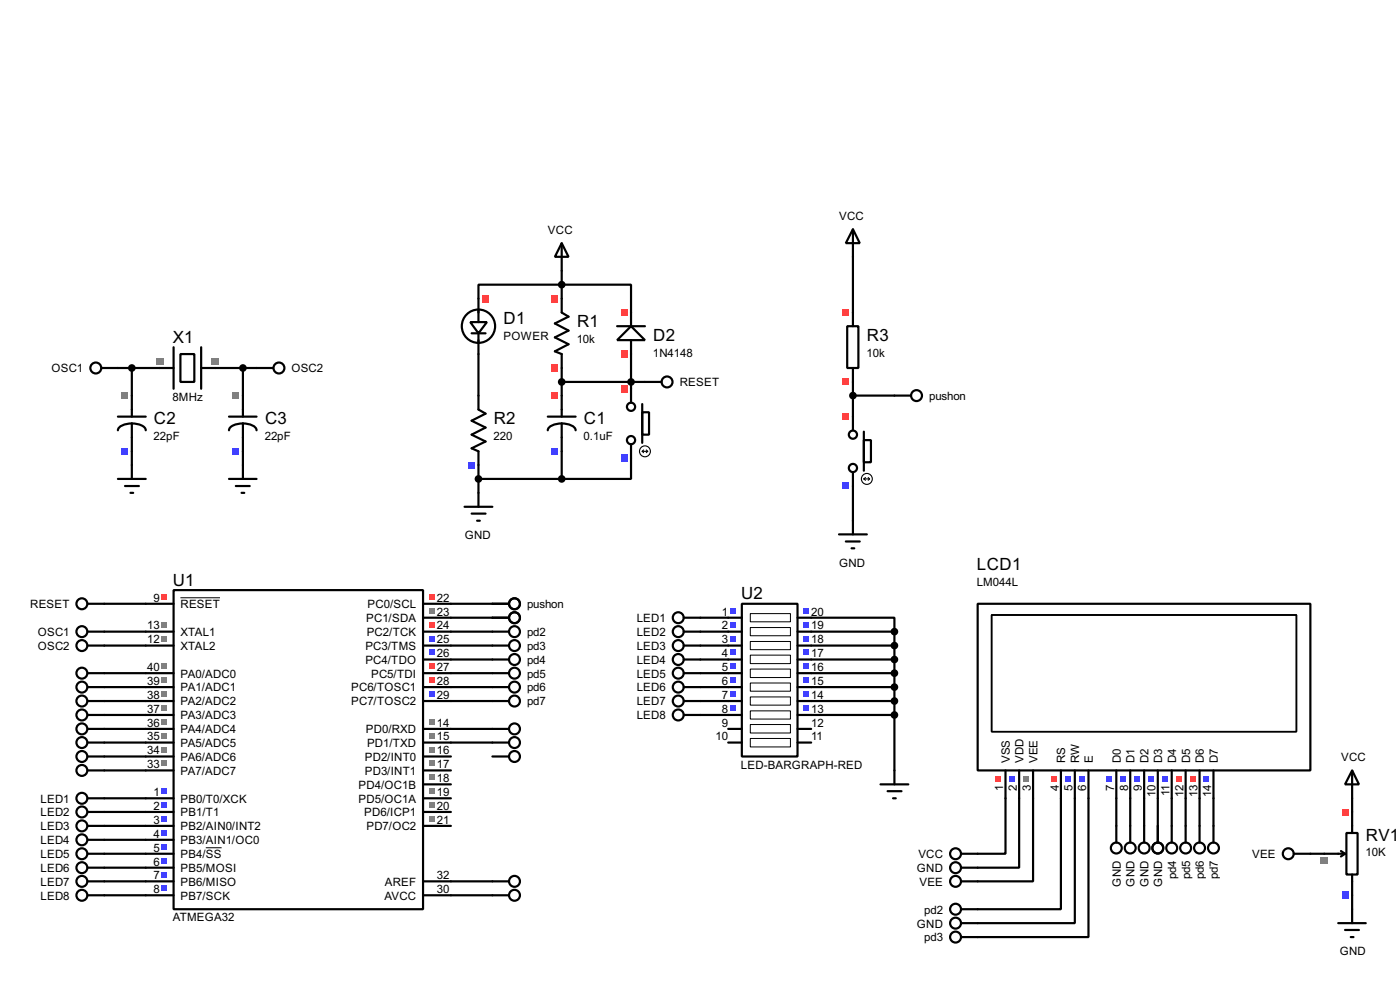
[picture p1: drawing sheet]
<svg xmlns="http://www.w3.org/2000/svg" width="256mm" height="180mm" viewBox="0 0 256 180" stroke-linecap="round" stroke-linejoin="round" font-family="sans-serif">
<g fill="none" stroke="#000" stroke-width=".4">
<path d="M87.7 54.7v-2.6h27.9v5.1M102.9 49.6v5.1M156.3 47v10.2M21.6 67.4h7.7M24.2 67.4v5M39.4 67.4h7.6M44.5 67.4v5M87.7 64.8v7.6M102.9 67.4v5M102.9 69.9h15.3M115.6 64.8v6.4M156.3 69.9v6.4"/>
<path d="M156.3 72.4h7.6M24.2 82.6v2.5M44.5 82.6v2.5M87.7 85.1v5.1M87.7 87.7h15.2M102.9 82.6v5.1M115.6 83.9v3.8h-12.7M156.3 89v6.3M19.1 110.5h12.7M19.1 115.6h12.7M19.1 118.2h12.7M31.8 108h45.7v58.4h-45.7z"/>
<path d="M77.5 110.5h12.7M77.5 115.6h12.7M77.5 118.2h12.7M77.5 113.1h12.7M128.3 115.6h5.1M128.3 118.2h5.1M128.3 113.1h5.1M148.6 113.1h15.3v2.5M148.6 115.6h15.3M148.6 118.2h15.3M163.9 115.6v25.4M19.1 123.2h12.7"/>
<path d="M19.1 125.8h12.7M19.1 128.3h12.7M19.1 130.9h12.7M19.1 133.4h12.7M19.1 135.9h12.7M19.1 138.5h12.7M77.5 123.2h12.7M77.5 125.8h12.7M77.5 128.3h12.7M77.5 133.4h12.7M77.5 135.9h12.7M77.5 138.5h5.1"/>
<path d="M77.5 120.7h12.7M128.3 123.2h5.1M128.3 125.8h5.1M128.3 128.3h5.1M128.3 130.9h5.1M128.3 120.7h5.1M148.6 123.2h15.3M148.6 125.8h15.3M148.6 128.3h15.3M148.6 130.9h15.3M148.6 120.7h15.3M19.1 141h12.7"/>
<path d="M19.1 146.1h12.7M19.1 148.6h12.7M19.1 151.2h12.7M19.1 153.7h12.7M19.1 156.3h12.7M19.1 158.8h12.7M77.5 141h5.1M77.5 146.1h5.1M77.5 148.6h5.1M77.5 151.2h5.1M77.5 143.6h5.1M184.2 146.1v10.2h-5.1"/>
<path d="M186.7 146.1v12.7h-7.6M189.3 146.1v15.2h-10.2M194.4 146.1v20.3h-15.3M196.9 146.1v22.9h-17.8M199.4 146.1v25.4h-20.3M204.5 146.1v5.1M207.1 146.1v5.1M209.6 146.1v5.1M212.1 146.1v5.1M214.7 146.1v5.1M217.2 146.1v5.1M219.8 146.1v5.1"/>
<path d="M222.3 146.1v5.1M240.1 156.3h2.5M247.7 146.1v2.5M19.1 161.3h12.7M19.1 163.9h12.7M77.5 161.3h12.7M77.5 163.9h12.7M247.7 163.9v2.5"/>
</g>
<path d="M33.1 109.4h7.2M37.7 155.2h2.9" fill="none" stroke="#000" stroke-width=".18"/>
<g fill="#4040ff">
<path d="M29.6 144.3h1.1v1h-1.1z"/>
<path d="M29.6 146.9h1.1v1h-1.1z"/>
<path d="M29.6 149.4h1.1v1h-1.1z"/>
<path d="M29.6 151.9h1.1v1.1h-1.1z"/>
<path d="M29.6 154.5h1.1v1h-1.1z"/>
<path d="M29.6 157h1.1v1h-1.1z"/>
<path d="M29.6 159.6h1.1v1h-1.1z"/>
<path d="M29.6 162.1h1.1v1h-1.1z"/>
</g>
<path d="M29.6 108.8h1.1v1h-1.1z" fill="#ff4040"/>
<g fill="#808080">
<path d="M29.6 116.4h1.1v1h-1.1z"/>
<path d="M29.6 113.8h1.1v1.1h-1.1z"/>
<path d="M78.7 131.6h1v1h-1z"/>
<path d="M78.7 134.2h1v1h-1z"/>
<path d="M78.7 136.7h1v1h-1z"/>
<path d="M78.7 139.2h1v1.1h-1z"/>
<path d="M78.7 141.8h1v1h-1z"/>
<path d="M78.7 144.3h1v1h-1z"/>
<path d="M78.7 146.9h1v1h-1z"/>
<path d="M78.7 149.4h1v1h-1z"/>
</g>
<path d="M78.7 108.8h1v1h-1z" fill="#ff4040"/>
<path d="M78.7 111.3h1v1h-1z" fill="#808080"/>
<path d="M78.7 113.8h1v1.1h-1z" fill="#ff4040"/>
<g fill="#4040ff">
<path d="M78.7 116.4h1v1h-1z"/>
<path d="M78.7 118.9h1v1h-1z"/>
</g>
<g fill="#ff4040">
<path d="M78.7 121.5h1v1h-1z"/>
<path d="M78.7 124h1v1h-1z"/>
</g>
<path d="M78.7 126.5h1v1.1h-1z" fill="#4040ff"/>
<g fill="#808080">
<path d="M29.6 139.2h1.1v1.1h-1.1z"/>
<path d="M29.6 136.7h1.1v1h-1.1z"/>
<path d="M29.6 134.2h1.1v1h-1.1z"/>
<path d="M29.6 131.6h1.1v1h-1.1z"/>
<path d="M29.6 129.1h1.1v1h-1.1z"/>
<path d="M29.6 126.5h1.1v1.1h-1.1z"/>
<path d="M29.6 124h1.1v1h-1.1z"/>
<path d="M29.6 121.5h1.1v1h-1.1z"/>
</g>
<g fill="none" stroke="#000" stroke-width=".4">
<path d="M16.1 110.5h3M16.1 115.6h3M16.1 118.2h3M90.2 110.5h3.1M90.2 115.6h3.1M90.2 118.2h3.1M90.2 113.1h3.1M133.4 115.6h2.5M133.4 118.2h2.5M133.4 113.1h2.5M135.9 110.5h10.2v28h-10.2zM146.1 115.6h2.5"/>
<path d="M146.1 118.2h2.5M146.1 113.1h2.5M16.1 123.2h3M16.1 125.8h3M16.1 128.3h3M16.1 130.9h3M16.1 133.4h3M16.1 135.9h3M16.1 138.5h3M90.2 123.2h3.1M90.2 125.8h3.1M90.2 128.3h3.1"/>
<path d="M90.2 133.4h3.1M90.2 135.9h3.1M90.2 120.7h3.1M133.4 123.2h2.5M133.4 125.8h2.5M133.4 128.3h2.5M133.4 130.9h2.5M133.4 133.4h2.5M133.4 135.9h2.5M133.4 120.7h2.5M146.1 123.2h2.5M146.1 125.8h2.5"/>
<path d="M146.1 128.3h2.5M146.1 130.9h2.5M146.1 133.4h2.5M146.1 135.9h2.5M146.1 120.7h2.5M16.1 141h3M16.1 146.1h3M16.1 148.6h3M16.1 151.2h3M16.1 153.7h3M16.1 156.3h3M16.1 158.8h3"/>
<path d="M16.1 161.3h3M16.1 163.9h3M90.2 161.3h3.1M90.2 163.9h3.1"/>
<circle cx="15" cy="118.2" r="1"/>
<circle cx="15" cy="110.5" r="1"/>
<circle cx="15" cy="115.6" r="1"/>
<circle cx="94.2" cy="113.1" r="1"/>
<circle cx="94.2" cy="118.2" r="1"/>
<circle cx="94.2" cy="115.6" r="1"/>
<circle cx="94.2" cy="110.5" r="1"/>
<circle cx="15" cy="133.4" r="1"/>
<circle cx="15" cy="138.5" r="1"/>
<circle cx="15" cy="128.3" r="1"/>
<circle cx="15" cy="135.9" r="1"/>
<circle cx="15" cy="130.9" r="1"/>
<circle cx="15" cy="123.2" r="1"/>
<circle cx="15" cy="125.8" r="1"/>
<circle cx="94.2" cy="133.4" r="1"/>
<circle cx="94.2" cy="123.2" r="1"/>
<circle cx="94.2" cy="128.3" r="1"/>
<circle cx="94.2" cy="120.7" r="1"/>
<circle cx="94.2" cy="135.9" r="1"/>
<circle cx="94.2" cy="125.8" r="1"/>
<circle cx="15" cy="153.7" r="1"/>
<circle cx="15" cy="141" r="1"/>
<circle cx="15" cy="156.3" r="1"/>
<circle cx="15" cy="151.2" r="1"/>
<circle cx="15" cy="148.6" r="1"/>
<circle cx="15" cy="158.8" r="1"/>
<circle cx="15" cy="146.1" r="1"/>
<circle cx="15" cy="163.9" r="1"/>
<circle cx="15" cy="161.3" r="1"/>
<circle cx="94.2" cy="163.9" r="1"/>
<circle cx="94.2" cy="161.3" r="1"/>
</g>
<path d="M137.5 112.3h7.3v1.5h-7.3zM137.5 114.9h7.3v1.5h-7.3zM137.5 117.4h7.3v1.5h-7.3zM137.5 119.9h7.3v1.6h-7.3zM137.5 122.5h7.3v1.5h-7.3zM137.5 125h7.3v1.5h-7.3zM137.5 127.6h7.3v1.5h-7.3zM137.5 130.1h7.3v1.5h-7.3zM137.5 132.6h7.3v1.6h-7.3zM137.5 135.2h7.3v1.5h-7.3z" fill="none" stroke="#000" stroke-width=".18"/>
<g fill="#4040ff">
<path d="M133.8 111.3h1v1h-1z"/>
<path d="M133.8 113.8h1v1.1h-1z"/>
<path d="M133.8 116.4h1v1h-1z"/>
<path d="M133.8 118.9h1v1h-1z"/>
<path d="M133.8 121.5h1v1h-1z"/>
<path d="M133.8 124h1v1h-1z"/>
<path d="M133.8 126.5h1v1.1h-1z"/>
<path d="M133.8 129.1h1v1h-1z"/>
<path d="M147.2 111.3h1.1v1h-1.1z"/>
<path d="M147.2 113.8h1.1v1.1h-1.1z"/>
<path d="M147.2 116.4h1.1v1h-1.1z"/>
<path d="M147.2 118.9h1.1v1h-1.1z"/>
<path d="M147.2 121.5h1.1v1h-1.1z"/>
<path d="M147.2 124h1.1v1h-1.1z"/>
<path d="M147.2 126.5h1.1v1.1h-1.1z"/>
<path d="M147.2 129.1h1.1v1h-1.1z"/>
</g>
<path d="M102.9 54.7v2.5l1.3 .8-2.5 1.2 2.5 1.3-2.5 1.3 2.5 1.2-2.5 1.3 1.2 .5v2.6M161.3 143.6h5.1M162.6 144.8h2.6M163.6 146.1h.5M163.9 141v2.6" fill="none" stroke="#000" stroke-width=".4"/>
<g fill="#000" stroke="#000" stroke-width=".4">
<circle cx="163.8" cy="115.6" r=".5"/>
<circle cx="163.8" cy="118.2" r=".5"/>
<circle cx="163.8" cy="120.7" r=".5"/>
<circle cx="163.8" cy="123.2" r=".5"/>
<circle cx="163.8" cy="130.9" r=".5"/>
<circle cx="163.8" cy="125.8" r=".5"/>
<circle cx="163.8" cy="128.3" r=".5"/>
</g>
<g fill="#ff4040">
<path d="M101 54h1.3v1.3h-1.3z"/>
<path d="M101 66.7h1.3v1.3h-1.3z"/>
</g>
<path d="M87.7 72.4v2.6l1.3 .7-2.6 1.3 2.6 1.3-2.6 1.3 2.6 1.2-2.6 1.3 1.3 .5v2.5" fill="none" stroke="#000" stroke-width=".4"/>
<path d="M85.8 84.5h1.2v1.3h-1.2z" fill="#4040ff"/>
<path d="M100.4 76.3h5.1M102.9 77.5a3.3 3.3 0 0 1 2.4 .9l.2 .4M102.9 77.5a3.3 3.3 0 0 0-2.4 .9l-.1 .4M102.9 72.4v3.9M102.9 77.5v5.1" fill="none" stroke="#000" stroke-width=".4"/>
<path d="M101 82h1.3v1.2h-1.3z" fill="#4040ff"/>
<path d="M101 71.8h1.3v1.3h-1.3z" fill="#ff4040"/>
<g fill="none" stroke="#000" stroke-width=".4">
<path d="M115.6 71.2v2.5M117.7 75.5h1.2v4.1h-1.2zM117.7 74v7.1M115.6 81.3v2.6"/>
<circle cx="115.6" cy="74.5" r=".75"/>
<circle cx="115.6" cy="80.6" r=".75"/>
</g>
<g fill="none" stroke="#000" stroke-width=".2">
<path d="M117.7 82.6h1M117.7 82.6l.2 .3M117.9 82.4l-.2 .2M118.4 82.4l.3 .2M118.7 82.6l-.3 .3"/>
<circle cx="118.1" cy="82.6" r="1"/>
</g>
<path d="M113.7 70.5h1.3v1.3h-1.3z" fill="#ff4040"/>
<path d="M113.7 83.2h1.3v1.3h-1.3z" fill="#4040ff"/>
<g fill="#000" stroke="#000" stroke-width=".4">
<circle cx="102.9" cy="69.9" r=".5"/>
<circle cx="102.9" cy="87.7" r=".5"/>
</g>
<path d="M113.1 59.7h5.1M115.6 59.7l2.6 2.6h-5.1zM115.6 57.2v2.5M115.6 62.3v2.5" fill="none" stroke="#000" stroke-width=".4"/>
<g fill="#ff4040">
<path d="M113.7 64.2h1.3v1.3h-1.3z"/>
<path d="M113.7 56.6h1.3v1.2h-1.3z"/>
</g>
<circle cx="115.6" cy="69.9" r=".5" fill="#000" stroke="#000" stroke-width=".4"/>
<g fill="none" stroke="#000" stroke-width=".4">
<path d="M86.2 59h3l-1.5 2zM87.7 54.7v4.3M86.4 61h2.6M87.7 61v3.8"/>
<circle cx="87.6" cy="59.7" r="3.1"/>
</g>
<path d="M88.3 54h1.3v1.3h-1.3z" fill="#ff4040"/>
<g fill="#000" stroke="#000" stroke-width=".4">
<circle cx="102.9" cy="52.1" r=".5"/>
<circle cx="87.6" cy="87.7" r=".5"/>
</g>
<g fill="none" stroke="#000" stroke-width=".4">
<path d="M29.3 67.4h2.5M31.8 63.6v7.6M33.1 64.8h2.5v5.1h-2.5zM36.9 63.6v7.6M36.9 67.4h2.5M118.2 69.9h3M85.1 92.8h5.1M86.4 94h2.6M87.4 95.3h.5M87.7 90.2v2.6"/>
<circle cx="122.2" cy="69.9" r="1"/>
</g>
<g fill="#808080">
<path d="M28.6 65.5h1.3v1.2h-1.3z"/>
<path d="M38.8 65.5h1.3v1.2h-1.3z"/>
</g>
<path d="M21.6 76.3h5.1M24.2 77.5a3.2 3.2 0 0 1 2.4 .9l.1 .4M24.2 77.5a3.3 3.3 0 0 0-2.5 .9l-.1 .4M24.2 72.4v3.9M24.2 77.5v5.1" fill="none" stroke="#000" stroke-width=".4"/>
<path d="M22.3 82h1.2v1.2h-1.2z" fill="#4040ff"/>
<path d="M22.3 71.8h1.2v1.3h-1.2z" fill="#808080"/>
<path d="M42 76.3h5M44.5 77.5a2.27 2.27 0 0 1 2.5 1.3M44.5 77.5a3.2 3.2 0 0 0-2.5 .9v.4M44.5 72.4v3.9M44.5 77.5v5.1" fill="none" stroke="#000" stroke-width=".4"/>
<path d="M42.6 82h1.3v1.2h-1.3z" fill="#4040ff"/>
<path d="M42.6 71.8h1.3v1.3h-1.3z" fill="#808080"/>
<g fill="none" stroke="#000" stroke-width=".4">
<path d="M18.6 67.4h3M47 67.4h3.1M21.6 87.7h5.1M22.9 89h2.6M23.9 90.2h.5M24.2 85.1v2.6M42 87.7h5M43.2 89h2.6M44.3 90.2h.5M44.5 85.1v2.6M179.1 110.5h61v30.5h-61zM184.2 141v5.1"/>
<path d="M186.7 141v5.1M189.3 141v5.1M194.4 141v5.1M196.9 141v5.1M199.4 141v5.1M204.5 141v5.1M207.1 141v5.1M209.6 141v5.1M212.1 141v5.1M214.7 141v5.1M217.2 141v5.1M219.8 141v5.1"/>
<path d="M222.3 141v5.1"/>
<circle cx="17.5" cy="67.4" r="1"/>
<circle cx="51.1" cy="67.4" r="1"/>
</g>
<g fill="#000" stroke="#000" stroke-width=".4">
<circle cx="24.1" cy="67.4" r=".5"/>
<circle cx="44.5" cy="67.4" r=".5"/>
</g>
<path d="M181.7 112.6h55.8v21.3h-55.8z" fill="none" stroke="#000" stroke-width=".25"/>
<path d="M220.5 142.2h1v1h-1z" fill="#4040ff"/>
<g fill="#ff4040">
<path d="M218 142.2h1v1h-1z"/>
<path d="M215.4 142.2h1.1v1h-1.1z"/>
</g>
<g fill="#4040ff">
<path d="M212.9 142.2h1v1h-1z"/>
<path d="M210.4 142.2h1v1h-1z"/>
<path d="M207.8 142.2h1v1h-1z"/>
<path d="M205.3 142.2h1v1h-1z"/>
<path d="M202.7 142.2h1.1v1h-1.1z"/>
<path d="M197.7 142.2h1v1h-1z"/>
<path d="M195.1 142.2h1v1h-1z"/>
</g>
<g fill="#ff4040">
<path d="M192.6 142.2h1v1h-1z"/>
<path d="M182.4 142.2h1v1h-1z"/>
</g>
<path d="M185 142.2h1v1h-1z" fill="#4040ff"/>
<path d="M187.5 142.2h1v1h-1z" fill="#808080"/>
<g fill="none" stroke="#000" stroke-width=".4">
<path d="M102.9 44.5l1.3 2.5h-2.5zM102.9 44.5v5.1M155.2 59.7h2.1v7.7h-2.1zM156.3 57.2v2.5M156.3 67.4v2.5M163.9 72.4h3M125.3 113.1h3M125.3 115.6h3M125.3 118.2h3M125.3 120.7h3M125.3 123.2h3M125.3 125.8h3"/>
<path d="M125.3 128.3h3M125.3 130.9h3M176.1 156.3h3M176.1 158.8h3M204.5 151.2v3M207.1 151.2v3M209.6 151.2v3M212.1 151.2v3M214.7 151.2v3M217.2 151.2v3M219.8 151.2v3M222.3 151.2v3"/>
<path d="M176.1 161.3h3M176.1 166.4h3M176.1 169h3M176.1 171.5h3"/>
<circle cx="167.9" cy="72.4" r="1"/>
<circle cx="124.2" cy="118.2" r="1"/>
<circle cx="124.2" cy="113.1" r="1"/>
<circle cx="124.2" cy="115.6" r="1"/>
<circle cx="124.2" cy="130.9" r="1"/>
<circle cx="124.2" cy="123.2" r="1"/>
<circle cx="124.2" cy="125.8" r="1"/>
<circle cx="124.2" cy="120.7" r="1"/>
<circle cx="124.2" cy="128.3" r="1"/>
<circle cx="175" cy="158.8" r="1"/>
<circle cx="175" cy="156.3" r="1"/>
<circle cx="204.5" cy="155.2" r="1"/>
<circle cx="207" cy="155.2" r="1"/>
<circle cx="209.6" cy="155.2" r="1"/>
<circle cx="212.1" cy="155.2" r="1"/>
<circle cx="214.6" cy="155.2" r="1"/>
<circle cx="217.2" cy="155.2" r="1"/>
<circle cx="219.7" cy="155.2" r="1"/>
<circle cx="222.3" cy="155.2" r="1"/>
<circle cx="175" cy="171.5" r="1"/>
<circle cx="175" cy="169" r="1"/>
<circle cx="175" cy="166.4" r="1"/>
<circle cx="175" cy="161.3" r="1"/>
</g>
<g fill="#ff4040">
<path d="M154.4 69.3h1.2v1.2h-1.2z"/>
<path d="M154.4 56.6h1.2v1.2h-1.2z"/>
</g>
<g fill="none" stroke="#000" stroke-width=".4">
<path d="M156.3 76.3v2.5M158.3 79v7.2M153.7 97.8h5.1M155 99.1h2.5M156.3 86.4v2.6M156.3 95.3v2.5M158.3 80.6h1.3v4h-1.3zM156 100.4h.5"/>
<circle cx="156.2" cy="79.6" r=".75"/>
<circle cx="156.2" cy="85.7" r=".75"/>
</g>
<g fill="none" stroke="#000" stroke-width=".2">
<path d="M158.3 87.7h1M158.3 87.7l.3 .2M158.6 87.4l-.3 .3M159.1 87.4l.2 .3M159.3 87.7l-.2 .2"/>
<circle cx="158.8" cy="87.7" r="1"/>
</g>
<path d="M154.4 75.6h1.2v1.3h-1.2z" fill="#ff4040"/>
<path d="M154.4 88.3h1.2v1.3h-1.2z" fill="#4040ff"/>
<path d="M156.3 42l1.2 2.5h-2.5zM156.3 42v5M242.6 156.3h3.8M245.7 155.8l.7 .5M246.4 156.3l-.7 .5M246.7 152.5h2v7.6h-2zM247.7 148.6v3.9M247.7 160.1v3.8" fill="none" stroke="#000" stroke-width=".4"/>
<circle cx="156.2" cy="72.4" r=".5" fill="#000" stroke="#000" stroke-width=".4"/>
<path d="M245.8 163.2h1.3v1.3h-1.3z" fill="#4040ff"/>
<path d="M245.8 148h1.3v1.3h-1.3z" fill="#ff4040"/>
<path d="M242 156.9h1.3v1.3h-1.3z" fill="#808080"/>
<g fill="none" stroke="#000" stroke-width=".4">
<path d="M90.2 110.5h3.1M90.2 113.1h3.1M90.2 138.5h3.1M237 156.3h3.1M247.7 141l1.3 2.6h-2.6zM247.7 141v5.1M245.2 169h5M246.4 170.2h2.6M247.5 171.5h.5M247.7 166.4v2.6"/>
<circle cx="94.2" cy="113.1" r="1"/>
<circle cx="94.2" cy="110.5" r="1"/>
<circle cx="94.2" cy="138.5" r="1"/>
<circle cx="236" cy="156.3" r="1"/>
</g>
<g font-size="3.5">
<text x="92.3" y="59.3">D1</text>
<text x="105.7" y="59.9">R1</text>
<text x="31.7" y="62.8">X1</text>
<text x="119.7" y="62.4">D2</text>
<text x="158.8" y="62.4">R3</text>
<text x="28.2" y="77.6">C2</text>
<text x="48.6" y="77.6">C3</text>
<text x="90.5" y="77.6">R2</text>
<text x="107" y="77.6">C1</text>
<text x="31.7" y="107.2">U1</text>
<text x="179" y="104.4">LCD1</text>
<text x="135.8" y="109.7">U2</text>
<text x="250.2" y="153.9">RV1</text>
</g>
<g font-size="2.4">
<text x="153.7" y="40.2">VCC</text>
<text x="100.4" y="42.7">VCC</text>
<text x="92.2" y="62.3">POWER</text>
<text x="105.7" y="62.8">10k</text>
<text x="119.6" y="65.4">1N4148</text>
<text x="158.8" y="65.4">10k</text>
<text x="9.4" y="68.1">OSC1</text>
<text x="53.4" y="68.1">OSC2</text>
<text x="124.5" y="70.7">RESET</text>
<text x="31.6" y="73.4">8MHz</text>
<text x="170.2" y="73.2">pushon</text>
<text x="28.2" y="80.6">22pF</text>
<text x="48.5" y="80.6">22pF</text>
<text x="90.4" y="80.6">220</text>
<text x="106.9" y="80.6">0.1uF</text>
<text x="85.1" y="98.6">GND</text>
<text x="153.7" y="103.7">GND</text>
<text x="178.9" y="107.3">LM044L</text>
<text x="5.5" y="111.3">RESET</text>
<text x="28.1" y="110.1">9</text>
<text x="33.1" y="111.3">RESET</text>
<text x="67.1" y="113.9">PC1/SDA</text>
<text x="67.3" y="111.3">PC0/SCL</text>
<text x="80.1" y="110.1">22</text>
<text x="80.1" y="112.7">23</text>
<text x="96.6" y="111.3">pushon</text>
<text x="116.6" y="113.9">LED1</text>
<text x="132.3" y="112.7">1</text>
<text x="148.6" y="112.7">20</text>
<text x="6.9" y="116.4">OSC1</text>
<text x="6.9" y="119">OSC2</text>
<text x="27" y="117.8">12</text>
<text x="27" y="115.2">13</text>
<text x="33.1" y="119">XTAL2</text>
<text x="33.1" y="116.4">XTAL1</text>
<text x="66.9" y="119">PC3/TMS</text>
<text x="67.2" y="116.4">PC2/TCK</text>
<text x="80.1" y="115.2">24</text>
<text x="80.1" y="117.8">25</text>
<text x="96.6" y="116.4">pd2</text>
<text x="96.6" y="119">pd3</text>
<text x="116.6" y="116.4">LED2</text>
<text x="116.6" y="119">LED3</text>
<text x="132.3" y="115.2">2</text>
<text x="132.3" y="117.8">3</text>
<text x="148.6" y="115.2">19</text>
<text x="148.6" y="117.8">18</text>
<text x="27" y="125.4">39</text>
<text x="27" y="122.8">40</text>
<text x="33.1" y="124">PA0/ADC0</text>
<text x="66.9" y="121.5">PC4/TDO</text>
<text x="68" y="124">PC5/TDI</text>
<text x="80.1" y="120.3">26</text>
<text x="80.1" y="122.8">27</text>
<text x="80.1" y="125.4">28</text>
<text x="96.6" y="121.5">pd4</text>
<text x="96.6" y="124">pd5</text>
<text x="116.6" y="121.5">LED4</text>
<text x="116.6" y="124">LED5</text>
<text x="132.3" y="120.3">4</text>
<text x="132.3" y="122.8">5</text>
<text x="132.3" y="125.4">6</text>
<text x="148.6" y="120.3">17</text>
<text x="148.6" y="122.8">16</text>
<text x="148.6" y="125.4">15</text>
<text x="27" y="130.5">37</text>
<text x="27" y="127.9">38</text>
<text x="33.1" y="131.7">PA3/ADC3</text>
<text x="33.1" y="129.1">PA2/ADC2</text>
<text x="33.1" y="126.6">PA1/ADC1</text>
<text x="64.3" y="126.6">PC6/TOSC1</text>
<text x="64.3" y="129.1">PC7/TOSC2</text>
<text x="80.1" y="127.9">29</text>
<text x="96.6" y="126.6">pd6</text>
<text x="96.6" y="129.1">pd7</text>
<text x="116.6" y="126.6">LED6</text>
<text x="116.6" y="129.1">LED7</text>
<text x="116.6" y="131.7">LED8</text>
<text x="132.3" y="127.9">7</text>
<text x="132.3" y="130.5">8</text>
<text x="148.6" y="127.9">14</text>
<text x="148.6" y="130.5">13</text>
<text x="27" y="135.5">35</text>
<text x="27" y="133">36</text>
<text x="33.1" y="136.7">PA5/ADC5</text>
<text x="33.1" y="134.2">PA4/ADC4</text>
<text x="67" y="134.2">PD0/RXD</text>
<text x="67.2" y="136.7">PD1/TXD</text>
<text x="80.1" y="133">14</text>
<text x="80.1" y="135.5">15</text>
<text x="131.1" y="135.5">10</text>
<text x="132.3" y="133">9</text>
<text x="148.6" y="133">12</text>
<text x="148.6" y="135.5">11</text>
<text x="27" y="140.6">33</text>
<text x="27" y="138.1">34</text>
<text x="33.1" y="141.8">PA7/ADC7</text>
<text x="33.1" y="139.3">PA6/ADC6</text>
<text x="66.8" y="139.3">PD2/INT0</text>
<text x="66.8" y="141.8">PD3/INT1</text>
<text x="80.1" y="138.1">16</text>
<text x="80.1" y="140.6">17</text>
<text x="80.1" y="143.2">18</text>
<text x="135.7" y="140.7">LED-BARGRAPH-RED</text>
<text x="185" y="139.7" transform="rotate(-90 185 139.7)">VSS</text>
<text x="187.5" y="139.7" transform="rotate(-90 187.5 139.7)">VDD</text>
<text x="190.1" y="139.7" transform="rotate(-90 190.1 139.7)">VEE</text>
<text x="195.2" y="139.7" transform="rotate(-90 195.2 139.7)">RS</text>
<text x="197.7" y="139.7" transform="rotate(-90 197.7 139.7)">RW</text>
<text x="200.2" y="139.7" transform="rotate(-90 200.2 139.7)">E</text>
<text x="205.3" y="139.7" transform="rotate(-90 205.3 139.7)">D0</text>
<text x="207.9" y="139.7" transform="rotate(-90 207.9 139.7)">D1</text>
<text x="210.4" y="139.7" transform="rotate(-90 210.4 139.7)">D2</text>
<text x="212.9" y="139.7" transform="rotate(-90 212.9 139.7)">D3</text>
<text x="215.5" y="139.7" transform="rotate(-90 215.5 139.7)">D4</text>
<text x="218" y="139.7" transform="rotate(-90 218 139.7)">D5</text>
<text x="220.6" y="139.7" transform="rotate(-90 220.6 139.7)">D6</text>
<text x="223.1" y="139.7" transform="rotate(-90 223.1 139.7)">D7</text>
<text x="245.7" y="139.3">VCC</text>
<text x="7.4" y="146.9">LED1</text>
<text x="7.4" y="149.4">LED2</text>
<text x="28.1" y="145.7">1</text>
<text x="28.1" y="148.2">2</text>
<text x="33.1" y="146.9">PB0/T0/XCK</text>
<text x="33.1" y="149.4">PB1/T1</text>
<text x="65.7" y="144.4">PD4/OC1B</text>
<text x="65.7" y="146.9">PD5/OC1A</text>
<text x="66.7" y="149.4">PD6/ICP1</text>
<text x="80.1" y="145.7">19</text>
<text x="80.1" y="148.2">20</text>
<text x="183.8" y="144.7" transform="rotate(-90 183.8 144.7)">1</text>
<text x="186.3" y="144.7" transform="rotate(-90 186.3 144.7)">2</text>
<text x="188.9" y="144.7" transform="rotate(-90 188.9 144.7)">3</text>
<text x="194" y="144.7" transform="rotate(-90 194 144.7)">4</text>
<text x="196.5" y="144.7" transform="rotate(-90 196.5 144.7)">5</text>
<text x="199" y="144.7" transform="rotate(-90 199 144.7)">6</text>
<text x="204.1" y="144.7" transform="rotate(-90 204.1 144.7)">7</text>
<text x="206.7" y="144.7" transform="rotate(-90 206.7 144.7)">8</text>
<text x="209.2" y="144.7" transform="rotate(-90 209.2 144.7)">9</text>
<text x="211.7" y="145.8" transform="rotate(-90 211.7 145.8)">10</text>
<text x="214.3" y="145.7" transform="rotate(-90 214.3 145.7)">11</text>
<text x="216.8" y="145.8" transform="rotate(-90 216.8 145.8)">12</text>
<text x="219.4" y="145.9" transform="rotate(-90 219.4 145.9)">13</text>
<text x="221.9" y="145.9" transform="rotate(-90 221.9 145.9)">14</text>
<text x="7.4" y="152">LED3</text>
<text x="7.4" y="154.5">LED4</text>
<text x="28.1" y="150.8">3</text>
<text x="28.1" y="153.3">4</text>
<text x="28.1" y="155.9">5</text>
<text x="33.1" y="152">PB2/AIN0/INT2</text>
<text x="33.1" y="154.5">PB3/AIN1/OC0</text>
<text x="67.1" y="152">PD7/OC2</text>
<text x="80.1" y="150.8">21</text>
<text x="7.4" y="157.1">LED5</text>
<text x="7.4" y="159.6">LED6</text>
<text x="28.1" y="158.4">6</text>
<text x="28.1" y="160.9">7</text>
<text x="33.1" y="157.1">PB4/SS</text>
<text x="33.1" y="159.6">PB5/MOSI</text>
<text x="80.1" y="160.9">32</text>
<text x="168" y="159.6">GND</text>
<text x="168.2" y="157.1">VCC</text>
<text x="215.5" y="161" transform="rotate(-90 215.5 161)">pd4</text>
<text x="218" y="161" transform="rotate(-90 218 161)">pd5</text>
<text x="220.6" y="160.9" transform="rotate(-90 220.6 160.9)">pd6</text>
<text x="223.1" y="161" transform="rotate(-90 223.1 161)">pd7</text>
<text x="229.4" y="157.1">VEE</text>
<text x="250.2" y="156.8">10K</text>
<text x="7.4" y="162.1">LED7</text>
<text x="7.4" y="164.7">LED8</text>
<text x="28.1" y="163.5">8</text>
<text x="33.1" y="162.1">PB6/MISO</text>
<text x="33.1" y="164.7">PB7/SCK</text>
<text x="70.4" y="164.7">AVCC</text>
<text x="70.5" y="162.1">AREF</text>
<text x="80.1" y="163.5">30</text>
<text x="168.4" y="162.1">VEE</text>
<text x="169.3" y="167.2">pd2</text>
<text x="205.3" y="162.3" transform="rotate(-90 205.3 162.3)">GND</text>
<text x="207.9" y="162.3" transform="rotate(-90 207.9 162.3)">GND</text>
<text x="210.4" y="162.3" transform="rotate(-90 210.4 162.3)">GND</text>
<text x="212.9" y="162.3" transform="rotate(-90 212.9 162.3)">GND</text>
<text x="31.6" y="168.6">ATMEGA32</text>
<text x="168" y="169.8">GND</text>
<text x="169.3" y="172.3">pd3</text>
<text x="245.4" y="174.8">GND</text>
</g>
</svg>
